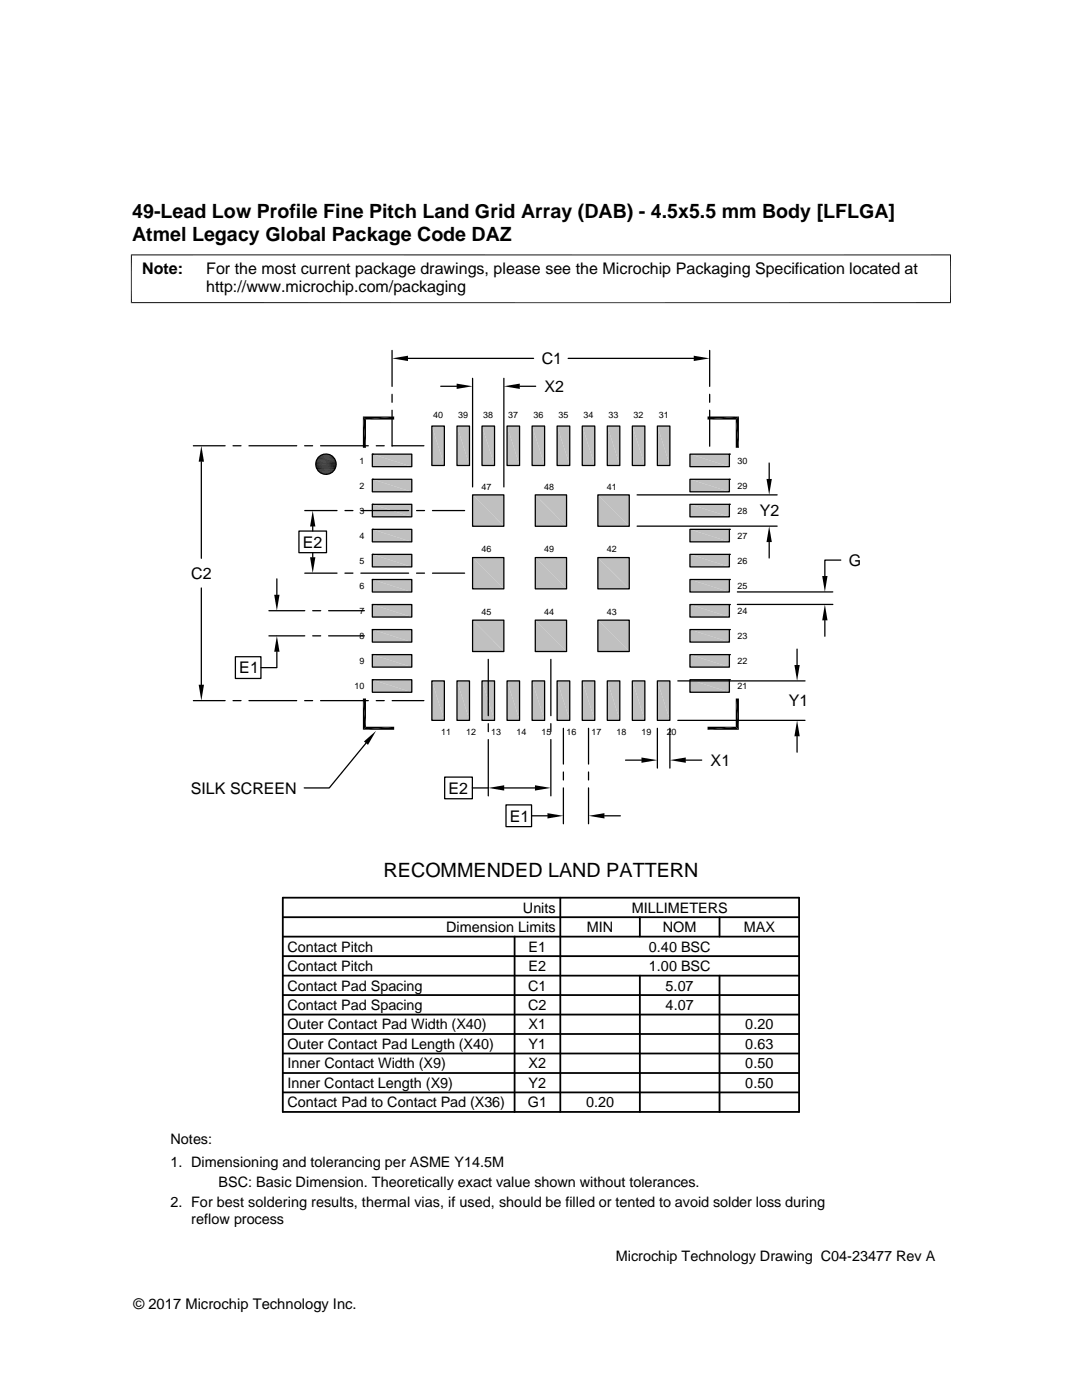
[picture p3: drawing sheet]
<svg xmlns="http://www.w3.org/2000/svg" width="216mm" height="279mm" viewBox="0 0 216 279" stroke-linecap="round" stroke-linejoin="round" font-family="sans-serif">
<g fill="#c0c0c0">
<path d="M131.2 85l2.5 7.9h-2.5z"/>
<path d="M131.2 85h2.5v7.9z"/>
<path d="M126.2 85l2.5 7.9h-2.5z"/>
<path d="M126.2 85h2.5v7.9z"/>
<path d="M121.2 85l2.5 7.9h-2.5z"/>
<path d="M121.2 85h2.5v7.9z"/>
<path d="M116.2 85l2.5 7.9h-2.5z"/>
<path d="M116.2 85h2.5v7.9z"/>
<path d="M111.2 85l2.5 7.9h-2.5z"/>
<path d="M111.2 85h2.5v7.9z"/>
<path d="M106.2 85l2.5 7.9h-2.5z"/>
<path d="M106.2 85h2.5v7.9z"/>
<path d="M101.2 85l2.5 7.9h-2.5z"/>
<path d="M101.2 85h2.5v7.9z"/>
<path d="M96.2 85l2.5 7.9h-2.5z"/>
<path d="M96.2 85h2.5v7.9z"/>
<path d="M91.2 85l2.5 7.9h-2.5z"/>
<path d="M91.2 85h2.5v7.9z"/>
<path d="M86.2 85l2.5 7.9h-2.5z"/>
<path d="M86.2 85h2.5v7.9z"/>
<path d="M137.7 90.6l7.8 2.5h-7.8z"/>
<path d="M137.7 90.6h7.8v2.5z"/>
<path d="M74.3 90.6l7.9 2.5h-7.9z"/>
<path d="M74.3 90.6h7.9v2.5z"/>
<path d="M137.7 95.7l7.8 2.4h-7.8z"/>
<path d="M137.7 95.7h7.8v2.4z"/>
<path d="M74.3 95.7l7.9 2.4h-7.9z"/>
<path d="M74.3 95.7h7.9v2.4z"/>
<path d="M137.7 100.6l7.8 2.5h-7.8z"/>
<path d="M137.7 100.6h7.8v2.5z"/>
<path d="M74.3 100.6l7.9 2.5h-7.9z"/>
<path d="M74.3 100.6h7.9v2.5z"/>
<path d="M137.7 105.6l7.8 2.5h-7.8z"/>
<path d="M137.7 105.6h7.8v2.5z"/>
<path d="M74.3 105.6l7.9 2.5h-7.9z"/>
<path d="M74.3 105.6h7.9v2.5z"/>
<path d="M137.7 110.6l7.8 2.5h-7.8z"/>
<path d="M137.7 110.6h7.8v2.5z"/>
<path d="M74.3 110.6l7.9 2.5h-7.9z"/>
<path d="M74.3 110.6h7.9v2.5z"/>
<path d="M137.7 115.7l7.8 2.5h-7.8z"/>
<path d="M137.7 115.7h7.8v2.5z"/>
<path d="M74.3 115.7l7.9 2.5h-7.9z"/>
<path d="M74.3 115.7h7.9v2.5z"/>
<path d="M137.7 120.7l7.8 2.4h-7.8z"/>
<path d="M137.7 120.7h7.8v2.4z"/>
<path d="M74.3 120.7l7.9 2.4h-7.9z"/>
<path d="M74.3 120.7h7.9v2.4z"/>
<path d="M137.7 125.6l7.8 2.5h-7.8z"/>
<path d="M137.7 125.6h7.8v2.5z"/>
<path d="M74.3 125.6l7.9 2.5h-7.9z"/>
<path d="M74.3 125.6h7.9v2.5z"/>
<path d="M137.7 130.6l7.8 2.5h-7.8z"/>
<path d="M137.7 130.6h7.8v2.5z"/>
<path d="M74.3 130.6l7.9 2.5h-7.9z"/>
<path d="M74.3 130.6h7.9v2.5z"/>
<path d="M137.7 135.7l7.8 2.5h-7.8z"/>
<path d="M137.7 135.7h7.8v2.5z"/>
<path d="M74.3 135.7l7.9 2.5h-7.9z"/>
<path d="M74.3 135.7h7.9v2.5z"/>
<path d="M131.2 135.9l2.5 7.9h-2.5z"/>
<path d="M131.2 135.9h2.5v7.9z"/>
<path d="M126.2 135.9l2.5 7.9h-2.5z"/>
<path d="M126.2 135.9h2.5v7.9z"/>
<path d="M121.2 135.9l2.5 7.9h-2.5z"/>
<path d="M121.2 135.9h2.5v7.9z"/>
<path d="M116.2 135.9l2.5 7.9h-2.5z"/>
<path d="M116.2 135.9h2.5v7.9z"/>
<path d="M111.2 135.9l2.5 7.9h-2.5z"/>
<path d="M111.2 135.9h2.5v7.9z"/>
<path d="M106.2 135.9l2.5 7.9h-2.5z"/>
<path d="M106.2 135.9h2.5v7.9z"/>
<path d="M101.2 135.9l2.5 7.9h-2.5z"/>
<path d="M101.2 135.9h2.5v7.9z"/>
<path d="M96.2 135.9l2.5 7.9h-2.5z"/>
<path d="M96.2 135.9h2.5v7.9z"/>
<path d="M91.2 135.9l2.5 7.9h-2.5z"/>
<path d="M91.2 135.9h2.5v7.9z"/>
<path d="M86.2 135.9l2.5 7.9h-2.5z"/>
<path d="M86.2 135.9h2.5v7.9z"/>
<path d="M119.3 98.8l6.3 6.2h-6.3z"/>
<path d="M119.3 98.8h6.3v6.2z"/>
<path d="M106.8 98.8l6.3 6.2h-6.3z"/>
<path d="M106.8 98.8h6.3v6.2z"/>
<path d="M94.3 98.8l6.2 6.2h-6.2z"/>
<path d="M94.3 98.8h6.2v6.2z"/>
<path d="M119.3 111.3l6.3 6.2h-6.3z"/>
<path d="M119.3 111.3h6.3v6.2z"/>
<path d="M106.8 111.3l6.3 6.2h-6.3z"/>
<path d="M106.8 111.3h6.3v6.2z"/>
<path d="M94.3 111.3l6.2 6.2h-6.2z"/>
<path d="M94.3 111.3h6.2v6.2z"/>
<path d="M119.3 123.8l6.3 6.2h-6.3z"/>
<path d="M119.3 123.8h6.3v6.2z"/>
<path d="M106.8 123.8l6.3 6.2h-6.3z"/>
<path d="M106.8 123.8h6.3v6.2z"/>
<path d="M94.3 123.8l6.2 6.2h-6.2z"/>
<path d="M94.3 123.8h6.2v6.2z"/>
</g>
<g fill="none" stroke="#000" stroke-width=".25">
<path d="M78.2 69.9v7.2M78.2 78.7v1.6M81.4 71.5h25.1M87.9 77.1h3.2M94.3 75.5v21.7M100.5 75.5v21.7M103.7 77.1h3.2M113.4 71.5h25M141.6 69.9v7.2M141.6 78.7v1.6M38.6 89h6.3M40.2 92.1v19.3"/>
<path d="M46.5 89h1.6M49.7 89h9.5M60.8 89h1.6M64 89h9.5M74.3 95.7h7.9v2.4h-7.9zM74.3 95.7h.1M74.3 90.6h7.9v2.5h-7.9zM74.3 90.6h.1M75.1 89h1.6M78.2 81.9v7.1M78.3 89h6.3M86.2 85h2.5v7.9h-2.5z"/>
<path d="M91.2 85h2.5v7.9h-2.5zM94.3 98.8h6.2v6.2h-6.2zM96.2 85h2.5v7.9h-2.5zM101.2 85h2.5v7.9h-2.5zM106.2 85h2.5v7.9h-2.5zM106.8 98.8h6.3v6.2h-6.3zM111.2 85h2.5v7.9h-2.5zM116.2 85h2.5v7.9h-2.5zM119.3 98.8h6.3v6.2h-6.3zM121.2 85h2.5v7.9h-2.5zM126.2 85h2.5v7.9h-2.5zM127.1 98.8h28"/>
<path d="M131.2 85h2.5v7.9h-2.5zM137.7 95.7h7.8v2.4h-7.8zM137.7 90.6h7.8v2.5h-7.8zM141.6 81.9v7.1M145.5 95.7h.1M145.5 90.6h.1M153.5 92.4v3.2M40.2 117.3v19.4M55.2 115.5v3.2M59.6 106h5.6v4.3h-5.6zM60.8 101.9h6.4M60.8 114.4h6.4"/>
<path d="M62.4 105.1v.9M62.4 110.3v.9M68.8 101.9h1.6M68.8 114.4h1.6M72 101.9h9.5M72 114.4h9.5M74.3 115.7h7.9v2.5h-7.9zM74.3 115.7h.1M74.3 110.6h7.9v2.5h-7.9zM74.3 110.6h.1M74.3 105.6h7.9v2.5h-7.9zM74.3 105.6h.1"/>
<path d="M74.3 100.6h7.9v2.5h-7.9zM74.3 100.6h.1M83.1 101.9h1.6M83.1 114.4h1.6M86.3 101.9h6.4M86.3 114.4h6.4M94.3 111.3h6.2v6.2h-6.2zM106.8 111.3h6.3v6.2h-6.3zM119.3 111.3h6.3v6.2h-6.3zM127.1 105h28M137.7 115.7h7.8v2.5h-7.8zM137.7 110.6h7.8v2.5h-7.8z"/>
<path d="M137.7 105.6h7.8v2.5h-7.8zM137.7 100.6h7.8v2.5h-7.8zM145.5 115.7h.1M145.5 110.6h.1M145.5 105.6h.1M145.5 100.6h.1M147.1 118.1h19.1M153.5 108.2v3.2M167.8 111.8h-3.2v3.2M38.6 139.8h6.3M46.5 139.8h1.6M47 131.1h5.1v4.3h-5.1z"/>
<path d="M49.7 139.8h9.5M53.7 121.9h7.1M53.7 126.9h7.1M55.2 130.1v3.1h-3.1M60.8 139.8h1.6M62.4 121.9h1.6M62.4 126.9h1.6M64 139.8h9.5M65.6 121.9h7.1M65.6 126.9h7.1M74.3 135.7h7.9v2.5h-7.9zM74.3 135.7h.1"/>
<path d="M74.3 130.6h7.9v2.5h-7.9zM74.3 130.6h.1M74.3 125.6h7.9v2.5h-7.9zM74.3 125.6h.1M74.3 120.7h7.9v2.4h-7.9zM74.3 120.7h.1M75.1 139.8h1.6M78.3 139.8h6.3M86.2 135.9h2.5v7.9h-2.5zM91.2 135.9h2.5v7.9h-2.5zM94.3 123.8h6.2v6.2h-6.2zM96.2 135.9h2.5v7.9h-2.5z"/>
<path d="M97.4 131.6v11.2M101.2 135.9h2.5v7.9h-2.5zM106.2 135.9h2.5v7.9h-2.5zM106.8 123.8h6.3v6.2h-6.3zM109.9 131.6v11.2M111.2 135.9h2.5v7.9h-2.5zM116.2 135.9h2.5v7.9h-2.5zM119.3 123.8h6.3v6.2h-6.3zM121.2 135.9h2.5v7.9h-2.5zM126.2 135.9h2.5v7.9h-2.5zM131.2 135.9h2.5v7.9h-2.5zM135.3 135.9h25.3"/>
<path d="M137.7 135.7h7.8v2.5h-7.8zM137.7 130.6h7.8v2.5h-7.8zM137.7 125.6h7.8v2.5h-7.8zM137.7 120.7h7.8v2.4h-7.8zM145.5 135.7h.1M145.5 130.6h.1M145.5 125.6h.1M145.5 120.7h.1M147.1 120.6h19.1M159 129.5v3.2M164.6 123.8v3.2M73 148.3l-7.3 8.9h-5"/>
<path d="M88.7 155.1h5.6v4.3h-5.6zM94.3 157.2h3.1M97.4 144.4v1.6M97.4 147.6v11.2M100.6 157.2h6.1M109.9 144.4v1.6M109.9 147.6v11.2M112.4 145.4v7.1M112.4 154.1v1.6M112.4 157.2v7.2M117.4 145.4v7.1M117.4 154.1v1.6"/>
<path d="M117.4 157.2v7.2M124.8 151.7h3.2M131.2 145.4v7.9M133.7 145.4v7.9M135.3 143.8h25.3M136.8 151.7h3.2M159 146.9v3.2M101 160.6h5.1v4.4h-5.1zM106.1 162.8h3.1M120.6 162.8h3.2"/>
<circle cx="65" cy="92.6" r="2.03"/>
</g>
<g fill="none" stroke="#000" stroke-width=".36">
<path d="M56.4 179.2h103v42.7h-103zM111.8 179.2v42.7M56.4 183h103M56.4 186.9h103M56.4 194.7h103M56.4 190.8h103M56.4 198.6h103M102.7 186.9v35M127.7 183v3.9M127.7 194.7v27.2M143.6 183v3.9M143.6 194.7v27.2"/>
<path d="M56.4 206.4h103M56.4 210.2h103M56.4 218h103M56.4 214.1h103M56.4 202.5h103"/>
</g>
<g fill="#000">
<path d="M78.2 71.5l3.2-.5v1.1zM91.1 76.6l3.2 .5-3.2 .5zM100.5 77.1l3.2-.5v1zM138.4 71l3.2 .5-3.2 .6zM40.2 89l.5 3.1h-1.1zM64 94.4l1.9 .1zM64.2 90.8l1.8 .1zM64.2 94.5l1.5 .1zM64.2 94.5h1.7zM64.2 90.8h1.7zM64.4 90.7l1.5 .1zM64.4 94.6h1.1z"/>
<path d="M64.4 94.6h1.3zM64.4 90.7h1.3zM64.6 90.7h1.1zM64.6 94.6l.7 .1zM64.6 94.6h.9zM64.6 90.7h.9zM64.7 90.6l.8 .1zM64.7 94.7h.6zM64.7 90.6h.6zM72.4 83.1l.6 6.3h-.6zM72.4 83.1h6.3l-5.7 .6zM72.4 83.1l.6 .6v5.7z"/>
<path d="M73 83.7l5.7-.6v.6zM141.2 83.1h6.2l-6.2 .6zM141.2 83.7l6.2-.6-.6 .6zM146.8 83.7l.6 5.7h-.6zM146.8 83.7l.6-.6v6.3zM153 95.6h1l-.5 3.2zM54.7 118.7h1.1l-.6 3.2zM62.4 101.9l.5 3.2h-1zM61.9 111.2h1l-.5 3.2zM153.5 105l.5 3.2h-1zM164.1 115h1l-.5 3.1zM39.6 136.7h1.1l-.5 3.1z"/>
<path d="M55.2 126.9l.6 3.2h-1.1zM146.8 139.4l.6 6.2-.6-.6zM146.8 139.4h.6v6.2zM158.5 132.7h1.1l-.6 3.2zM164.6 120.6l.5 3.2h-1zM72.4 139.4l.6 5.6-.6 .6zM72.6 148l2.4-2.1-1.6 2.8zM72.4 139.4h.6v5.6zM72.4 145.6l6.3-.6v.6zM72.4 145.6l.6-.6h5.7zM97.4 157.2l3.2-.5v1.1zM106.7 156.7l3.2 .5-3.2 .6z"/>
<path d="M128 151.2l3.2 .5-3.2 .5zM133.7 151.7l3.1-.5v1zM141.2 145h5.6l-5.6 .6zM141.2 145.6l5.6-.6 .6 .6zM159 143.8l.6 3.1h-1.1zM109.2 162.3l3.2 .5-3.2 .5zM117.4 162.8l3.2-.5v1z"/>
</g>
<g fill="none" stroke="#000" stroke-width=".2">
<path d="M26.1 50.9h163.7M26.2 50.8v9.7M189.7 50.8v9.7M26.1 60.4h163.7M63 92.7h4.1M63 92.9h4.1M63 92.3h4.1M63.1 92.2h3.9M63.1 93.1h3.9M63.1 92h3.9M63.1 93.3h3.9M63.2 93.5h3.7"/>
<path d="M63.2 91.8h3.7M63.2 93.7h3.6M63.2 91.6h3.6M63.3 93.8h3.4M63.3 91.5h3.4M63.4 91.3h3.2M63.4 94h3.2M63.6 94.1h2.9M63.6 91.2h2.9M63.7 91h2.7M63.7 94.2h2.7M63.9 90.9h2.3"/>
<path d="M63.9 94.4h2.3M64 90.8h2M64 94.4h2"/>
</g>
<path d="M63 92.5h4.1" fill="none" stroke="#000" stroke-width=".21"/>
<g font-size="3.9">
<text x="26.4" y="43.5">49-Lead Low Profile Fine Pitch Land Grid Array (DAB) - 4.5x5.5 mm Body [LFLGA]</text>
<text x="26.4" y="48">Atmel Legacy Global Package Code DAZ</text>
<text x="76.5" y="175">RECOMMENDED LAND PATTERN</text>
</g>
<g font-size="3.2">
<text x="28.4" y="54.6">Note:</text>
<text x="41.1" y="58.3">http://www.microchip.com/packaging</text>
<text x="41.1" y="54.6">For the most current package drawings, please see the Microchip Packaging Specification located at</text>
<text x="108.1" y="72.6">C1</text>
<text x="108.7" y="78.2">X2</text>
<text x="151.6" y="103">Y2</text>
<text x="60.4" y="109.3">E2</text>
<text x="169.4" y="112.9">G</text>
<text x="38.1" y="115.5">C2</text>
<text x="47.8" y="134.4">E1</text>
<text x="157.4" y="141">Y1</text>
<text x="141.8" y="152.8">X1</text>
<text x="38.1" y="158.4">SILK SCREEN</text>
<text x="89.5" y="158.4">E2</text>
<text x="101.7" y="164">E1</text>
</g>
<g font-size="2.9">
<text x="104.3" y="182.1">Units</text>
<text x="126" y="182.1">MILLIMETERS</text>
<text x="57.3" y="189.9">Contact Pitch</text>
<text x="89" y="186">Dimension Limits</text>
<text x="105.5" y="189.9">E1</text>
<text x="117.1" y="186">MIN</text>
<text x="129.5" y="189.9">0.40 BSC</text>
<text x="132.3" y="186">NOM</text>
<text x="148.4" y="186">MAX</text>
<text x="57.3" y="197.7">Contact Pad Spacing</text>
<text x="57.3" y="193.8">Contact Pitch</text>
<text x="105.4" y="197.7">C1</text>
<text x="105.5" y="193.8">E2</text>
<text x="129.5" y="193.8">1.00 BSC</text>
<text x="132.8" y="197.7">5.07</text>
<text x="57.3" y="201.6">Contact Pad Spacing</text>
<text x="105.4" y="201.6">C2</text>
<text x="132.8" y="201.6">4.07</text>
<text x="57.3" y="209.3">Outer Contact Pad Length (X40)</text>
<text x="57.3" y="205.4">Outer Contact Pad Width (X40)</text>
<text x="105.5" y="209.3">Y1</text>
<text x="105.5" y="205.4">X1</text>
<text x="148.7" y="209.3">0.63</text>
<text x="148.7" y="205.4">0.20</text>
<text x="57.3" y="213.2">Inner Contact Width (X9)</text>
<text x="105.5" y="213.2">X2</text>
<text x="148.7" y="213.2">0.50</text>
<text x="57.3" y="217.1">Inner Contact Length (X9)</text>
<text x="57.3" y="221">Contact Pad to Contact Pad (X36)</text>
<text x="105.3" y="221">G1</text>
<text x="105.5" y="217.1">Y2</text>
<text x="116.9" y="221">0.20</text>
<text x="148.7" y="217.1">0.50</text>
<text x="34" y="228.3">Notes:</text>
<text x="34" y="232.9">1. Dimensioning and tolerancing per ASME Y14.5M</text>
<text x="43.6" y="236.9">BSC: Basic Dimension. Theoretically exact value shown without tolerances.</text>
<text x="34" y="241">2. For best soldering results, thermal vias, if used, should be filled or tented to avoid solder loss during</text>
<text x="38.1" y="244.3">reflow process</text>
<text x="122.9" y="251.7">Microchip Technology Drawing C04-23477 Rev A</text>
<text x="26.6" y="261.3">© 2017 Microchip Technology Inc.</text>
</g>
<g font-size="1.8">
<text x="86.4" y="83.4">40</text>
<text x="91.4" y="83.4">39</text>
<text x="96.4" y="83.4">38</text>
<text x="101.4" y="83.4">37</text>
<text x="106.4" y="83.4">36</text>
<text x="111.4" y="83.4">35</text>
<text x="116.4" y="83.4">34</text>
<text x="121.4" y="83.4">33</text>
<text x="126.4" y="83.4">32</text>
<text x="131.4" y="83.4">31</text>
<text x="71.7" y="92.5">1</text>
<text x="147.1" y="92.5">30</text>
<text x="71.7" y="97.5">2</text>
<text x="96.1" y="97.7">47</text>
<text x="108.6" y="97.7">48</text>
<text x="121.1" y="97.7">41</text>
<text x="147.1" y="97.5">29</text>
<text x="71.7" y="107.5">4</text>
<text x="71.7" y="102.5">3</text>
<text x="147.1" y="107.5">27</text>
<text x="147.1" y="102.5">28</text>
<text x="71.7" y="112.5">5</text>
<text x="96.1" y="110.2">46</text>
<text x="108.6" y="110.2">49</text>
<text x="121.1" y="110.2">42</text>
<text x="147.1" y="112.5">26</text>
<text x="71.7" y="117.5">6</text>
<text x="147.1" y="117.5">25</text>
<text x="71.7" y="122.5">7</text>
<text x="96.1" y="122.7">45</text>
<text x="108.6" y="122.7">44</text>
<text x="121.1" y="122.7">43</text>
<text x="147.1" y="122.5">24</text>
<text x="71.7" y="127.5">8</text>
<text x="147.1" y="127.5">23</text>
<text x="70.7" y="137.5">10</text>
<text x="71.7" y="132.5">9</text>
<text x="147.1" y="137.5">21</text>
<text x="147.1" y="132.5">22</text>
<text x="88" y="146.6">11</text>
<text x="93" y="146.6">12</text>
<text x="98" y="146.6">13</text>
<text x="103" y="146.6">14</text>
<text x="108" y="146.6">15</text>
<text x="113" y="146.6">16</text>
<text x="118" y="146.6">17</text>
<text x="123" y="146.6">18</text>
<text x="128" y="146.6">19</text>
<text x="133" y="146.6">20</text>
</g>
</svg>
